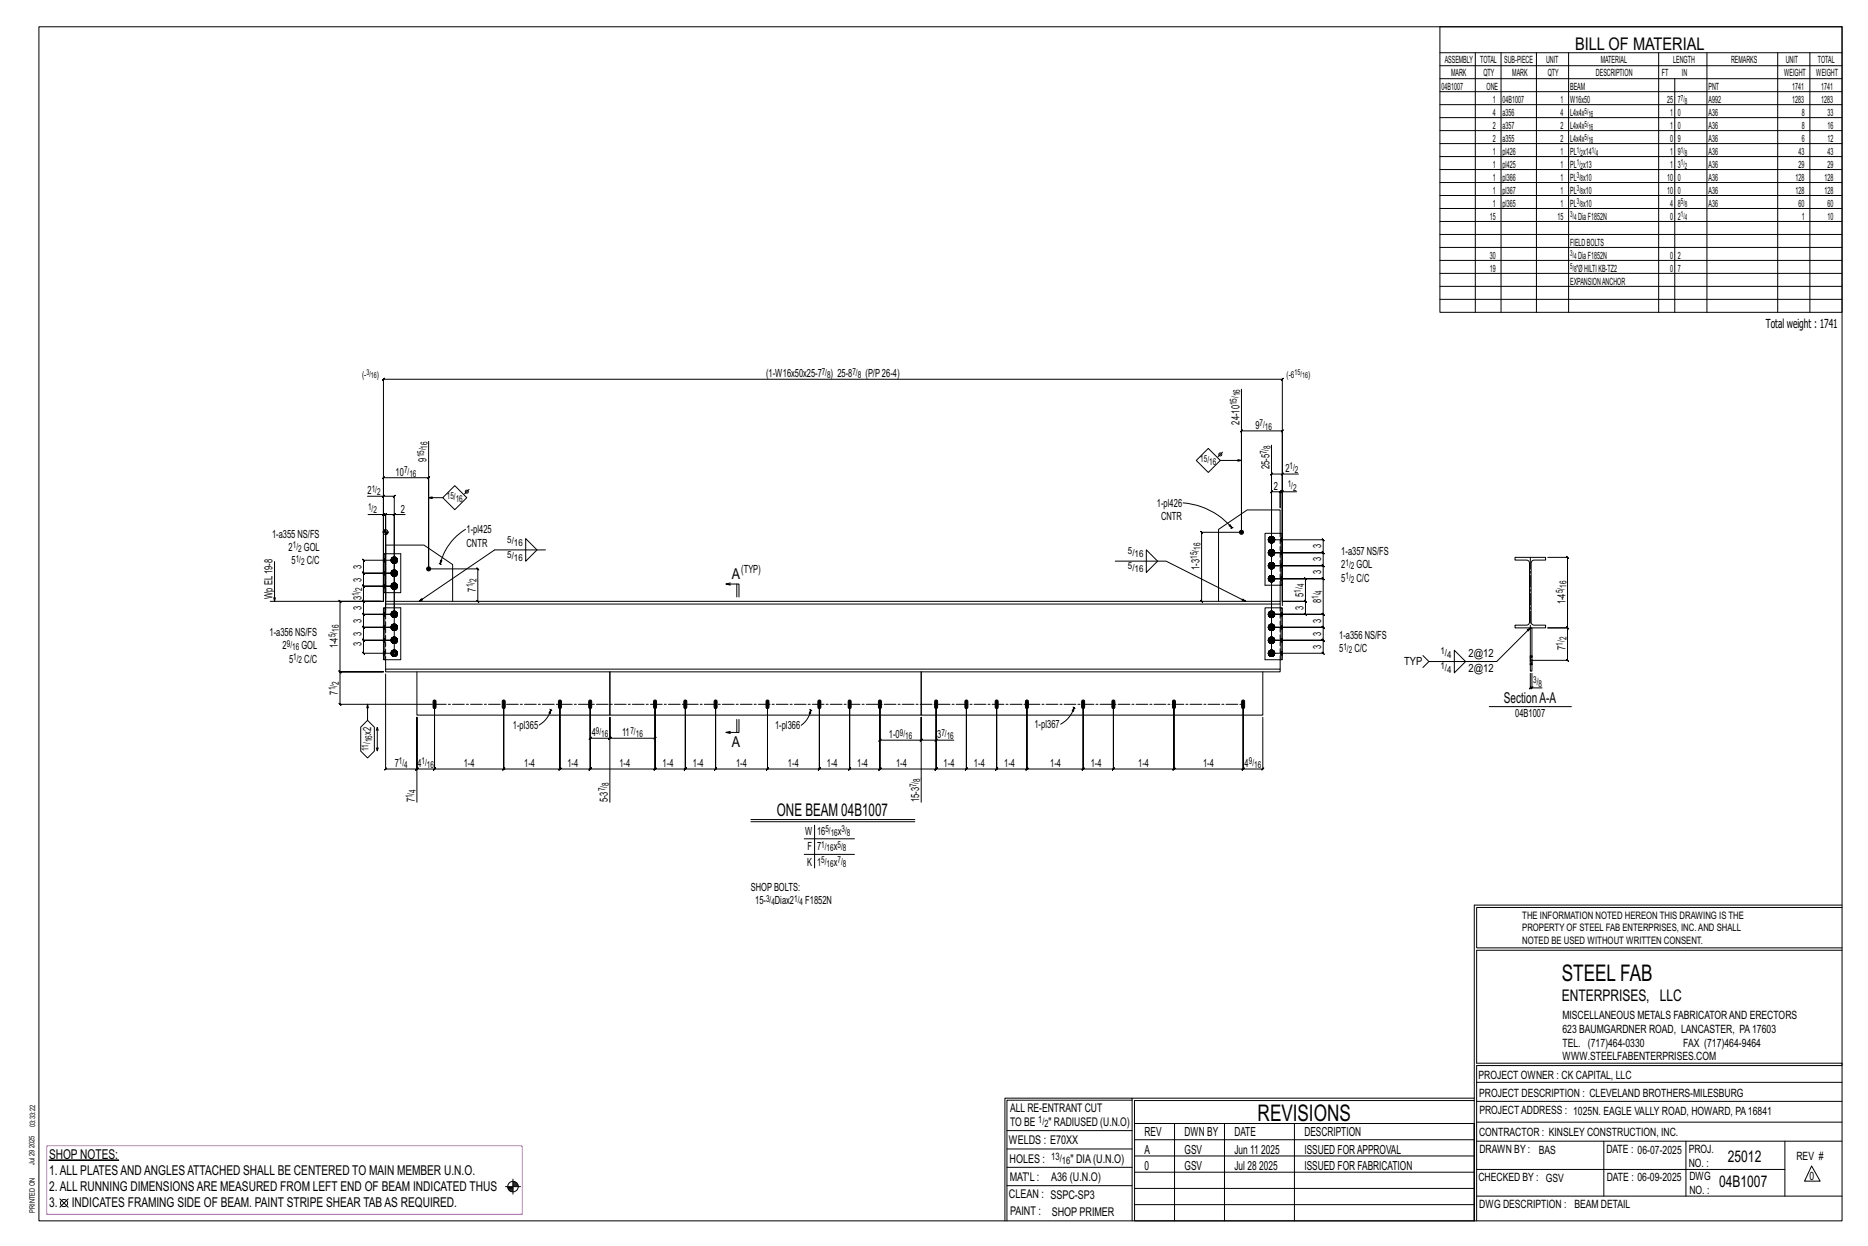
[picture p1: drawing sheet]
<svg xmlns="http://www.w3.org/2000/svg" width="914mm" height="610mm" viewBox="0 0 914 610" stroke-linecap="round" stroke-linejoin="round" font-family="sans-serif">
<g fill="#000" stroke="#000" stroke-width=".49">
<path d="M212 343h1v3a.7 .7 0 0 1 0 1 .7 .7 0 0 1-1-1zM246 343h1v3a.7 .7 0 0 1 0 1 .7 .7 0 0 1-1-1zM274 343h1v3a.7 .7 0 0 1-1 1 .7 .7 0 0 1-1-1zM288 343h2v3a.7 .7 0 0 1-1 1 .7 .7 0 0 1-1-1zM320 343h1v3a.7 .7 0 0 1 0 1 .7 .7 0 0 1-1-1zM335 343h1v3a.7 .7 0 0 1-1 1 .7 .7 0 0 1 0-1zM350 343h1v3a.7 .7 0 0 1-1 1 .7 .7 0 0 1 0-1zM375 343h1v3a.7 .7 0 0 1 0 1 .7 .7 0 0 1-1-1zM401 343h1v3a.7 .7 0 0 1-1 1 .7 .7 0 0 1-1-1zM415 343h2v3a.7 .7 0 0 1-1 1 .7 .7 0 0 1-1-1zM430 343h1v3a.7 .7 0 0 1 0 1 .7 .7 0 0 1-1-1zM458 343h1v3a.7 .7 0 0 1-1 1 .7 .7 0 0 1 0-1z"/>
<path d="M473 343h1v3a.7 .7 0 0 1-1 1 .7 .7 0 0 1-1-1zM487 343h2v3a.7 .7 0 0 1-1 1 .7 .7 0 0 1-1-1zM502 343h1v3a.7 .7 0 0 1 0 1 .7 .7 0 0 1-1-1zM530 343h1v3a.7 .7 0 0 1-1 1 .7 .7 0 0 1-1-1zM545 343h1v3a.7 .7 0 0 1-1 1 .7 .7 0 0 1-1-1zM574 343h1v3a.7 .7 0 0 1 0 1 .7 .7 0 0 1-1-1zM608 343h1v3a.7 .7 0 0 1 0 1 .7 .7 0 0 1-1-1zM24 568h34z"/>
<circle cx="210" cy="278" r="1"/>
<circle cx="608" cy="260" r="1"/>
</g>
<g fill="none" stroke="#000" stroke-width=".49">
<path d="M19 13h883v584h-883zM705 13h197v140h-197zM705 26h197M705 32h197M705 39h197M722 26v127M735 26v127M752 26v127M768 26v127M812 26v127M820 39v114M836 26v127"/>
<path d="M870 26v127M886 26v127M705 45h197M705 51h197M705 58h197M705 64h197M705 70h197M705 77h197M705 83h197M705 89h197M705 96h197M705 102h197"/>
<path d="M705 108h197M705 115h197M705 121h197M705 127h197M705 134h197M705 140h197M705 146h197M608 190v70M210 216v62M622 218v102M223 238l6 5-6 6-6-6zM230 239l-3 3"/>
<path d="M586 225l5-6 6 6-6 6zM597 225h11M598 221l-2 2M628 232h-6l1-1-1 1v88M628 231l-1 1zM636 232h-8v62h11l1 1-1-1v7v-1l1 1h-1h-17M180 243h8v51v-42h-8M188 243h-1l1-1zM188 252h1h-1l1-1v1v49M188 243h5h-1l1-1v1v77h-15l-1-1 1 1v-7v1l-1-1h1h15h-15v1l-1-1h1v-6l-1-1 1 1h15h-15l-1-1 1 1v-6l-1-1 1 1h15h-15l-1-1 1 1v-7v1l-1-1h1h8h-8v1l-1-1h1v-7l-1-1 1 1h15h-15l-1-1 1 1v-7v1l-1-1h1h15h-15v1l-1-1h1v-6v1l-1-1h1h15M188 260h.1M188 259v1"/>
<path d="M188 251l-1 1zM189 259v1M189 259v35M193 252v-1l-1 1zM193 252h-4v-1l-1 1h1v41M198 252h-5v49M210 243h7M228 259a27 27 0 0 0-13 17M579 246a35 35 0 0 1 24 12M602 257l1 1zM603 258h.1M604 258h-1"/>
<path d="M627 241l1-1zM628 241h-1v-1l-1 1h1v7v-7v-1l-1 1h1h-5l1-1-1 1v79M628 260v-49v-1l-1 1h1h-20v-1l-1 1h1v49h-20l1 1-1-1v34M635 241h-7v55M134 275v19M187 260h3M188 271v19zM188 270v-36h-1l1-1v1h22h-1l1-1v1v44M188 271h8v19h-8M189 271v-4h19l14 9v18M189 260v1M190 260v1"/>
<path d="M192 279h2l1 1-1 2h-2l-1-2zM192 273h2l1 1-1 1h-2l-1-1zM210 278h24h-1l1 1v-1v16M215 276h.1M215 276h1M216 274l-1 2zM257 264l6 5-6 6zM267 269h-25l-37 25M546 275h25l39 19M561 269l6 6-6 5zM621 277h.1M621 270h.1"/>
<path d="M621 264h.1M621 276v1M621 278h1M621 272h1M621 265h1M621 270v1M621 264v1M621 276v1v1v-1M621 270v-1v1v2v-1M621 264v-1v1v1v-1M622 278h.1M622 271v1"/>
<path d="M622 265v1M622 275l-1 1M622 269h-1M622 263h-1M622 278h1M622 271l1 1M622 265h1M622 275v1M622 276l1-1v1M622 269v1M622 269h1v1M622 263h.1"/>
<path d="M622 263h1M622 264h26h-1l1 1v-1v6h-1l1 1v-1h-26h26h-1l1 1v-1v7l-1-1 1 1h-26h26l-1-1 1 1v6h-1l1 1v-1h-26h26h-1l1 1v-1v18l-1-1 1 1h-26h26l-1-1 1 1v6l-1-1 1 1h-26h26l-1-1 1 1v6h-1l1 1v-1h-26h26h-1l1 1v-1v7l-1-1 1 1h-26M623 276l1 1M623 269l1 1v1M623 263l1 1v1M623 275l-1 1M623 269h-1M623 263h-1M623 278h-1M623 271v1l-1-1M623 265h-1M623 277h1l-1 1"/>
<path d="M623 271h1l-1 1M623 264l1 1h-1M623 277v1M623 270v1M623 264v1M623 276h1h-1M623 269l1 1h-1M623 263l1 1h-1M624 276v1M624 270h.1M624 264h.1M627 261v-12h-16l-15 10v35"/>
<path d="M627 261h1v25h-1zM627 261h-8v25h8M742 273h15v1h-7v1v30l1 1h6v1h-15v-1h6l1-2v-29l-2-1h-5zM758 273h9v-1l1 1h-1v34l1 1-1-1h-9h9l1 1-1-1v16l1 1-1-1h-18M132 294h56M188 297v26zM188 294h-22l1 1-1-1v35v-1l1 1h-1h22h-22v-1l1 1h-1v16v-1l1 1h-1h46M188 297h8v26h-8M189 294h438v2h-438zM189 296v1M192 300v1M192 285h2l1 2-1 1h-2l-1-1z"/>
<path d="M192 299h.1M193 299l-1 1M193 300l1-1v1M193 300l2 1h-1M194 299l-1 1M194 299v1M194 300l1 1M233 294l1 1zM357 286h-2h7v6M357 285l-2 1M361 286v6M588 294l1 1z"/>
<path d="M621 283h.1M621 300v1M621 284l1 1M621 283v1M621 283v-1v1v1M622 284v1M622 299h-1M622 282h-1M622 284l1 1M622 299v1M622 300l1-1v1M622 282h.1"/>
<path d="M622 282h1M622 283h17l1 1-1-1v11l1 1-1-1h-11v-108v-1l-1 1h1h-440v-1l-1 1h1v108M623 300l1 1M623 282l1 1v1M623 299l-1 1M623 282h-1M623 284v1l-1-1M623 284h1h-1M623 283v1M623 299l1 1h-1M623 282l1 1h-1M624 300v1"/>
<path d="M624 283h.1M627 286v8M627 296v1M627 297h1v26h-1zM627 297h-8v26h8M191 320h1M191 313h1M191 307h1M191 301h1M192 319v1M192 313h.1M192 306v1"/>
<path d="M192 314v1M192 308h.1M192 302h.1M192 320h.1M192 313v1M192 307h.1M192 301h.1M192 319l-1 1 1 1v-1M192 313v-1l-1 1 1 1M192 307v-1l-1 1 1 1v-1M192 300v-1l-1 2 1 1v-1M192 314l1 1"/>
<path d="M192 308h1M192 301l1 1M192 318v1M192 312h.1M192 305v1M193 314l1 1M193 308h1M193 301l1 1M193 318l-1 1M193 319l1-1v1M193 312l-1 1M193 312h1v1"/>
<path d="M193 305l-1 1M193 306l1-1v1M193 319l2 1h-1M193 312l2 1-1 1M193 306l2 1h-1M194 318l-1 1M194 312h-1M194 305l-1 1M194 314v1l-1-1M194 308h-1M194 301v1h-1M194 320v1"/>
<path d="M194 314h.1M194 307v1M194 301v1M194 320l-1 1M194 313l-1 1M194 307l-1 1M194 301h-1M194 319h.1M194 312v1M194 306v1M194 319l1 1M194 313h1"/>
<path d="M194 306l1 1M621 320h.1M621 313h.1M621 307h.1M621 301h.1M621 306v1M621 319v1M621 302h1M621 308h1M621 314l1 1M621 313v1M621 300v-1v2v1v-1"/>
<path d="M621 307v-1v1v1v-1M621 313v-1v1v1M621 319v1v1v-1M622 301v1M622 308h.1M622 314v1M622 305l-1 1M622 312h-1M622 318l-1 1M622 301l1 1M622 308h1M622 314l1 1"/>
<path d="M622 305v1M622 306l1-1v1M622 312v1M622 312h1v1M622 318v1M622 319l1-1v1M623 306l1 1M623 312l1 1v1M623 319l1 1M623 305l-1 1M623 312h-1M623 318l-1 1"/>
<path d="M623 301v1h-1M623 308h-1M623 314v1l-1-1M623 301h1l-1 1M623 307h1l-1 1M623 314h1h-1M623 320h1l-1 1M623 301h.1M623 307v1M623 313v1M623 320v1M623 306h1l-1 1"/>
<path d="M623 312l1 1h-1M623 319h1h-1M624 306v1M624 313h.1M624 319v1M712 318l5 6-5 5zM749 307h1v21h-1zM749 307l-16 17h-34l-2-3M189 327h438v2h-438zM189 330v46l-1 1 1-1h15v1l1-1h-1v-25v25v1l1-1h-1h9l-1 1 1-1v-31v31l-1 1 1-1h34l-1 1 1-1v-31v31l-1 1 1-1h27v1l1-1h-1v-31v31v1l1-1h-1h15l-1 1 1-1v-31v31l-1 1 1-1h32l-1 1 1-1v-31v31l-1 1 1-1h14v1l1-1h-1v-31v31v1l1-1h-1h15v1l1-1h-1v-31v31v1l1-1h-1h26l-1 1 1-1v-31v31l-1 1 1-1h25v1l1-1h-1v-31v31v1l1-1h-1h15l-1 1 1-1v-31v31l-1 1 1-1h15l-1 1 1-1v-31v31l-1 1 1-1h27v1l1-1h-1v-31v31v1l1-1h-1h15v1l1-1h-1v-31v31v1l1-1h-1h15l-1 1 1-1v-31v31l-1 1 1-1h15l-1 1 1-1v-31v31l-1 1 1-1h27v1l1-1h-1v-31v31v1l1-1h-1h15v1l1-1h-1v-31v31v1l1-1h-1h30l-1 1 1-1v-31v31l-1 1 1-1h34l-1 1 1-1v-31v31l-1 1 1-1h9v1l1-1h-1v-25M189 323v4M192 321h.1"/>
<path d="M192 320l1 1M193 321h1M194 320v1h-1M204 329v21h95v-21v21h152v-21v21h167v-21M621 321h1M622 320v1M622 321h1M623 320v1h-1M627 323v4M699 324l-2 3M749 325h.1M749 321h.1"/>
<path d="M749 329v8l1-1-1 1h1M750 337v-1l-1 1zM750 329v8h5M750 325h.1M750 321h.1M180 345v7l-3 4v11l3 4 3-4v-11l-3-4M184 357l1-1v1M185 356v11v-1M204 351v42M269 347h1M270 347l-1 2zM270 347a12 12 0 0 1-6 8"/>
<path d="M270 347v1M289 345v16l-1 1 1-1h10l-1 1 1-1v-10v10l-1 1 1-1h22l-1 1 1-1v-16M299 351v42M357 358h-2M361 352v6M362 352v6h-7l2 1M396 347h1M397 347v2h-1zM397 347a11 11 0 0 1-5 8M397 347v1M431 345v17l-1 1 1-1h20l-1 1 1-1v-11M458 345v17h9"/>
<path d="M525 346h1M526 346v2h-1zM526 346a14 14 0 0 1-7 8M526 346v1M729 346h40M184 366l1 1M458 362h-7l-1 1 1-1v-11v42M459 362l-1 1zM368 401h80M368 402h80M394 410h24M394 418h24"/>
<path d="M399 404v21M722 443v154M722 443h180M902 444h-179v20h179M902 465h-179v55h179v1h-179v76M554 538h-61v59M554 537h168M722 538h-167v13M723 539h179M723 530h179M493 553h61M555 550h167v47h-167z"/>
<path d="M555 558h167M575 550v47M599 550v47M634 550v47M723 549h179M723 558h179M785 558v27M825 558v27M874 558v27M251 577v7M251 579h2M251 580h3"/>
<path d="M251 578h2M493 571h61M493 562h61M555 573h167M555 566h167M723 572h151M887 570l4 8h-8zM29 587l4 4M33 587l-4 4M247 581h8M249 581h2M249 582h2"/>
<path d="M250 583h1M492 597v-60h62v60M493 580h61M555 589h167M555 581h167M723 585h179"/>
<circle cx="597" cy="222" r=".7"/>
<circle cx="229" cy="241" r=".7"/>
<circle cx="189" cy="260" r="1.2"/>
<circle cx="193" cy="274" r=".8"/>
<circle cx="193" cy="274" r="1.6"/>
<circle cx="193" cy="280" r=".8"/>
<circle cx="193" cy="287" r=".8"/>
<circle cx="193" cy="287" r="1.6"/>
<circle cx="193" cy="280" r="1.6"/>
<circle cx="31" cy="589" r="1.8"/>
<circle cx="251" cy="581" r="2.6"/>
</g>
<path d="M23 561h233v33h-233z" fill="none" stroke="#f0f" stroke-width=".5"/>
<g fill="none" stroke="#000" stroke-width=".49" stroke-dasharray="2 1.4">
<path d="M188 280h.1M188 275h.1M188 274v1M188 274h.1M188 273h.1M189 271v19M191 274l1 1zM191 274h1zM192 280h-1zM192 280h.1M192 274h-1zM192 275h.1"/>
<path d="M192 275v-1zM192 274h.1M192 279l-1 1 1 2M192 279h.1M192 273l-1 1 1 1M192 275v1M192 273h.1M192 279v1zM192 273v1zM192 279h2M192 275h2M192 273h2"/>
<path d="M192 279h1M192 276h1M192 273h1M192 279h1zM192 275l1 1zM192 273h1zM193 280v1M193 280h.1M193 279h.1M193 273v2M193 275h-1zM193 275h.1"/>
<path d="M193 273h.1M193 279h1zM193 279h1M193 276h1M193 275v1zM193 276l1-1zM193 273h1zM193 273h1M193 280h1zM193 280h1M193 275h1zM193 275l1-1z"/>
<path d="M193 275l1-1M193 273l1 1zM193 273l1 1M194 279h-1zM194 279h.1M194 273h-1zM194 275h.1M194 273h.1M194 276v-1M194 274h.1M194 280h.1M194 280v-1z"/>
<path d="M194 275l1-1-1-1M194 274v1zM194 274h1zM194 279v1zM194 273v1zM194 279l1 1M194 275l1-1M194 273l1 1M194 280h1zM195 274l-1 1zM621 277h.1M621 270v1z"/>
<path d="M621 264v1zM621 277l1-2-1 2 1 1-1-1M621 270l1-1-1 1 1 2-1-2M621 264l1-1-1 1 1 1-1-1M621 276v1zM621 277v1zM621 270h.1M621 271v1zM621 263v1zM621 265h.1M621 276v1M621 271v-1"/>
<path d="M621 265v-1M621 264h.1M621 276h.1M621 278h1zM621 276l1-1zM621 269v1zM621 272h1zM621 269h1zM621 263h.1M621 265l1 1zM621 263h1zM621 278h1"/>
<path d="M621 276l1-1M621 272h1M621 269h1M621 265h1zM621 265h1M621 263h1M621 277l1 1M621 276h1M621 271h1M621 270l1-1M621 264l1 1M621 264l1-1"/>
<path d="M622 277h.1M622 270v1zM622 264h.1M622 278h1zM622 275h1zM622 272h1zM622 269h1zM622 265h1zM622 263h1zM622 276h-1v1v-1v1v1v-1v1h1M622 270l-1-1v1v1v1v-1v1l1-1M622 263h-1v1v1h1"/>
<path d="M622 276v1zM622 276h.1M622 270h.1M622 271h.1M622 264v1zM622 264v-1zM622 278h.1M622 275h.1M622 272h.1M622 269h.1M622 266h.1M622 263h.1"/>
<path d="M622 277v1zM622 271v1zM622 265v1v-1v1v-1zM622 265h.1M622 275v1M622 278h1M622 278l1-1zM622 276h1zM622 275h1h-1h1v1zM622 272h1M622 271l1 1M622 271h1z"/>
<path d="M622 270h1zM622 269h1h-1h1zM622 266h1zM622 266l1-1zM622 266l1-1M622 265h1M622 263h1h-1h1zM623 278h.1M623 277h.1M623 276h.1M623 271h.1M623 270h.1"/>
<path d="M623 269v1M623 265h.1M623 265v-1zM623 263v1zM623 263h.1M623 275v1zM623 275v1M623 272h.1M623 269h.1M623 278h1zM623 275l1 1zM623 272h1z"/>
<path d="M623 269h1zM623 266l1-1zM623 263h1zM623 276v1zM623 264h.1M623 275l1 2zM623 269l1 1zM623 263l1 1zM623 270v1zM623 277h1l-1 1M623 276h1h-1M623 271h1l-1 1"/>
<path d="M623 270h1l-1-1M623 264l1 1h-1M623 264h1l-1-1M623 278v-1M623 276l1 1M623 272v-2M623 269v1l1 1M623 265v-1M623 263l1 2M624 276h.1M624 269v1zM624 263h.1"/>
<path d="M624 276v1zM624 276v1M624 270h.1M624 264h.1M624 277v1zM624 271v1zM624 265h.1M624 263v1zM624 277l-1 1zM624 270l-1 2zM624 264l-1 1zM624 277h.1"/>
<path d="M624 270v1zM624 264v1zM627 263h1zM627 264h1l-1-1M627 270h1zM627 270h1h-1M627 276h1zM627 276l1 1-1-1M628 263h.1M628 264l-1-1M628 264h-1M628 265h-1"/>
<path d="M628 270h.1M628 270h-1M628 271h-1M628 276h.1M628 276h-1M628 277h-1M628 278h-1M188 300h.1M188 288h.1M188 288v-1M188 287v1M188 287h.1"/>
<path d="M188 286h.1M188 281h.1M188 281v-1v1M189 297v26M191 287h1zM191 280l1 1zM191 280h1zM192 300l-1 1zM192 300v1M192 286l-1 1zM192 287v1zM192 287h.1"/>
<path d="M192 286h.1M192 281v1zM192 281h.1M192 299v1zM192 299h.1M192 286l-1 1 1 1M192 288h.1M192 286v-1M192 282h.1M192 286v-1zM192 282v-1zM192 280v1z"/>
<path d="M192 286v1zM192 299h2zM192 285l-1 2 1 1M192 288h2M192 285h2M192 282h2M192 300v-1l-1 2 1-1v1v1v-1v1v-1M192 299h1zM192 288h1M192 285h1M192 282h1M192 288h1z"/>
<path d="M192 285l1 1zM192 285h1zM192 282h1zM193 300h.1M193 286v1M193 288h-1zM193 288h.1M193 287v1zM193 287h.1M193 286h.1M193 281l-1 1zM193 281h.1"/>
<path d="M193 299h-1h1h-1l1 1M193 299h1h-1h1l-1 1zM193 299h1zM193 288h1M193 288h1zM193 285v1zM193 285h1zM193 285h1M193 282h1M193 281v1zM193 282h1zM193 300h1z"/>
<path d="M193 300h1M193 287h1zM193 287h1M193 286h1zM193 286h1M193 281l1 1zM193 281h1zM193 281h1M194 299h.1M194 285l-1 1zM194 288h.1M194 285v1z"/>
<path d="M194 282h.1M194 285v1M194 287v-1M194 281v-1M194 286h.1M194 281v1zM194 299l1 2zM194 288l1-1-1-2M194 282l1-2-1-1M194 287h.1M194 280v1zM194 286v1z"/>
<path d="M194 281h.1M194 287h1zM194 299v1v1M194 299v1zM194 288l1-1M194 286l1 1M194 282l1-2M194 300l1 1zM194 300l1 1M194 287v1zM194 286l1 1zM195 287h-1z"/>
<path d="M195 280l-1 1zM621 283v1zM621 283l1-1-1 1 1 1-1-1M621 300v1zM621 283h.1M621 284h.1M621 300v1M621 284v-1M621 299v1zM621 299h1zM621 282v1zM621 284l1 1z"/>
<path d="M621 282h1zM621 299h1M621 284l1 1M621 282h1M621 284h1M621 283l1-1M622 283v1zM622 299h1zM622 284h1zM622 282h1zM622 300l-1-1v2v-1v1v1v-1v1l1-1M622 282h-1v1v1h1"/>
<path d="M622 283h.1M622 284h.1M622 283v-1zM622 299h.1M622 285h.1M622 282h.1M622 300h.1M622 284v1zM622 299v1M622 300h1zM622 299h1h-1h1v1zM622 285h1z"/>
<path d="M622 285h1M622 284l1 1M622 282h1h-1h1zM623 300h.1M623 284h.1M623 282v1zM623 282h.1M623 299h.1M623 285v-1zM623 285v-1M623 299h1zM623 285l1-1z"/>
<path d="M623 282h1zM623 283h.1M623 299l1 2zM623 282l1 1zM623 283v1zM623 284h1h-1M623 283h1l-1-1M623 299v1l1 1M623 284v-1M623 282l1 2M624 299v1zM624 282v1z"/>
<path d="M624 300v1zM624 300v1M624 283h.1M624 284h.1M624 283l-1 1zM624 283v1zM627 286v-25M627 300h1zM627 282h1zM627 283h1h-1M628 300h.1M628 282v1"/>
<path d="M628 283l-1-1M628 283h-1M628 284h-1M188 320h.1M188 319h.1M188 314h.1M188 313h.1M188 312h.1M188 308h.1M188 307v1M188 307h.1M188 306h.1"/>
<path d="M188 301h.1M188 314v-1v1M191 320h1zM191 313l1 1zM191 307l1 1zM191 301h1zM191 320l1-2-1 2 1 1-1-1h1M191 313l1-1-1 1 1 2-1-2h1M191 307h1zM191 307l1-1-1 1 1 1-1-1h1M191 301l1-2-1 2 1 1-1-1h1M192 319l-1 1z"/>
<path d="M192 313h-1zM192 314h.1M192 306l-1 1zM192 308h.1M192 301v1zM192 319v1M192 314v-1M192 313h.1M192 307h.1M192 306v1M192 301h.1M192 318v1z"/>
<path d="M192 318h.1M192 312v1zM192 314v1zM192 312h.1M192 306h.1M192 306v-1zM192 302h.1M192 319v-1zM192 319v-1M192 314v1M192 306v-1M192 320l1 1"/>
<path d="M192 319h1M192 314h1M192 313l1-1M192 307l1 1M192 307l1-1M192 301h1M192 300h1M192 320h.1M192 313v1zM192 318h2zM192 315h2zM192 312h2z"/>
<path d="M192 308h2zM192 306h2zM192 302h2zM192 319l-1 1 1-1v1v1v-1v1v-1M192 313v-1l-1 1h1v1M192 306l-1 1 1-1v1v1v-1v1M192 319v1zM192 320h1zM192 319h1zM192 314h1zM192 313h1zM192 307l1 1z"/>
<path d="M192 307l1-1zM192 300v1zM192 301h1zM192 300h1zM192 318h1zM192 315h1zM192 312h1zM192 308h1zM192 305h1zM192 302h1zM193 319h.1M193 314v1h-1h1h-1z"/>
<path d="M193 314h.1M193 313v-1zM193 308h-1h1h-1zM193 308h.1M193 306h.1M193 301v1h-1h1h-1zM193 301h.1M193 318h-1h1h-1l1 1M193 318h1h-1h1l-1 1zM193 318h1zM193 312h-1h1h-1h1M193 315h1z"/>
<path d="M193 315h1M193 314l1 1M193 312v1zM193 312h1h-1h1h-1zM193 312h1zM193 305h-1h1h-1l1 1M193 308h1zM193 308h1M193 305h1h-1h1l-1 1zM193 305h1zM193 302h1zM193 302h1"/>
<path d="M193 319h1zM193 319h1M193 314h1M193 314h1zM193 313h1zM193 312l1 1M193 308l1-1zM193 306l1 1zM193 306h1M193 301h1M193 301h1zM194 318v1z"/>
<path d="M194 318v1M194 315v-1zM194 315v-1M194 312h.1M194 308h.1M194 305v1zM194 305v1M194 302h.1M194 318h.1M194 319v1zM194 313h.1M194 307h.1"/>
<path d="M194 300v1zM194 318l1 2zM194 312l1 1zM194 306l1 1zM194 320h.1M194 313v1zM194 301h.1M194 320v1M194 319h.1M194 314h.1M194 313v-1M194 307v1"/>
<path d="M194 307v-1M194 301v1M194 300v-1M194 319v1M194 314v-1M194 312v1v1M194 308v-1M194 306v1M194 302v-1M194 312v1zM194 306h.1M194 319l1 1z"/>
<path d="M194 319l1 1M194 313h1zM194 313h1M194 306l1 1M194 301v1zM195 320l-1 1zM195 313l-1 2zM195 307l-1 1zM195 301l-1 1zM195 320h-1zM195 313l-1 1zM195 301h-1z"/>
<path d="M621 301h.1M621 307v1zM621 313v1zM621 320h.1M621 301l1-2-1 2 1 1-1-1M621 307h.1M621 307l1-1-1 1 1 1-1-1M621 313l1-1-1 1 1 2-1-2M621 320l1-2-1 2 1 1-1-1M621 301v1zM621 306v1zM621 308h.1"/>
<path d="M621 313h.1M621 314h.1M621 319v1zM621 306v1M621 314v-1M621 319v1M621 302h1zM621 306h.1M621 308h1zM621 306l1-1zM621 312v1zM621 314l1 1z"/>
<path d="M621 312h1zM621 318v1zM621 318h1zM621 302h1M621 308h1M621 306l1-1M621 314l1 1M621 312h1M621 319l1-1zM621 319l1-1M621 301h1M621 300h1"/>
<path d="M621 307l1 1M621 307l1-1M621 314h1M621 313l1-1M621 320l1 1M621 319h1M622 301h.1M622 307h.1M622 313v1zM622 320h.1M622 302h1zM622 308h1z"/>
<path d="M622 306h1zM622 315h1zM622 312h1zM622 318h1zM622 306h-1v1v-1v1v1v-1v1h1M622 313l-1-1v1v1h1M622 319h-1v1v-1v1v1v-1v1l1-1M622 300v1zM622 307v1zM622 307v-1zM622 313h.1M622 314h.1"/>
<path d="M622 319v1zM622 319h.1M622 302h.1M622 308h.1M622 305h.1M622 315h.1M622 312h.1M622 318h.1M622 301v1zM622 306h.1M622 314v1zM622 313v-1z"/>
<path d="M622 302h1M622 301h1zM622 305v1M622 308h1M622 305h1h-1h1v1zM622 305h1zM622 315h1M622 314l1 1M622 314h1zM622 312l1 1zM622 312h1h-1h1zM622 318v1"/>
<path d="M622 319h1zM622 318h1h-1h1v1zM623 301h.1M623 308h.1M623 308v-1zM623 306v1zM623 306h.1M623 314h.1M623 313h.1M623 312v1M623 319h.1M623 302h.1"/>
<path d="M623 305v1zM623 305v1M623 315v-1zM623 315v-1M623 312h.1M623 318v1zM623 318v1M623 302h1zM623 308h1zM623 305l1 1zM623 315l1-1zM623 312h1z"/>
<path d="M623 318h1zM623 300v1zM623 307h.1M623 319v1zM623 306l1 1zM623 312l1 1zM623 318l1 2zM623 313v1zM623 320h.1M623 301h1l-1 1M623 300h1l-1-1M623 307h1l-1 1"/>
<path d="M623 307l1-1h-1M623 314h1h-1M623 313h1l-1-1M623 320h1l-1 1M623 319h1h-1M623 302v-1M623 308v-1M623 306l1 1M623 314v-1M623 312v1l1 1M623 319l1 1M624 306h.1"/>
<path d="M624 312v1zM624 318v1zM624 306v1zM624 306v1M624 313h.1M624 319v1zM624 319v1M624 301v1zM624 308h.1M624 314h.1M624 301l-1 1zM624 307l-1 1z"/>
<path d="M624 313l-1 2zM624 320l-1 1zM624 301h.1M624 307v1zM624 313v1zM624 320h.1M627 300l1 1-1-1M627 306h1zM627 307h1l-1-1M627 312h1zM627 313h1h-1M627 319h1z"/>
<path d="M627 319l1 1-1-1M628 300h-1M628 301h-1M628 306h.1M628 307l-1-1M628 307h-1M628 308h-1M628 312v1M628 313l-1-1M628 313h-1M628 314h-1M628 319h.1"/>
<path d="M628 319h-1M628 320h-1M192 320v1zM192 321h.1M192 321h2zM192 321h1zM193 321h-1h1h-1zM193 320h.1M193 321h1zM193 321h1M193 321l1-1M193 320h1z"/>
<path d="M194 321h.1M194 321v-1M194 320v1zM621 320v1zM621 321h1zM621 321h1M622 321h1zM622 321h.1M622 321h1M622 320h1zM623 321v-1M623 321h.1"/>
<path d="M623 321h1zM624 320v1zM627 323v-26M749 325h.1M749 322v2h1v-2l-1-1M749 325h1M750 321h-1M750 324h-1M750 325h-1M750 325h.1M750 321h.1M750 322l-1-1"/>
</g>
<path d="M749 273v34M213 345h396" fill="none" stroke="#000" stroke-width=".49" stroke-dasharray="5.8 1 1 1"/>
<g font-size="11.2">
<text x="764" y="480">STEEL FAB</text>
<text x="616" y="548">REVISIONS</text>
</g>
<g font-size="8.6">
<text x="771" y="24">BILL OF MATERIAL</text>
<text x="380" y="399">ONE BEAM 04B1007</text>
</g>
<g font-size="7.9">
<text x="765" y="490">ENTERPRISES, LLC</text>
<text x="846" y="569">25012</text>
<text x="842" y="581">04B1007</text>
</g>
<g font-size="7.3">
<text x="358" y="283">A</text>
<text x="736" y="344">SectionA-A</text>
<text x="358" y="366">A</text>
</g>
<g font-size="6.6">
<text x="24" y="567">SHOP NOTES:</text>
<text x="24" y="575">1.ALL PLATESANDANGLESATTACHED SHALL BE CENTERED TO MAIN MEMBER U.N.O.</text>
<text x="24" y="583">2.ALL RUNNING DIMENSIONSARE MEASURED FROM LEFT END OF BEAM INDICATED THUS</text>
<text x="24" y="591">3.</text>
<text x="35" y="591">INDICATES FRAMING SIDE OF BEAM. PAINT STRIPE SHEAR TABAS REQUIRED.</text>
</g>
<g font-size="6.1">
<text x="864" y="161">Total weight : 1741</text>
<text x="560" y="556">REV</text>
<text x="580" y="556">DWN BY</text>
<text x="604" y="556">DATE</text>
<text x="639" y="556">DESCRIPTION</text>
<text x="560" y="564">A</text>
<text x="580" y="564">GSV</text>
<text x="604" y="564">Jun 11</text>
<text x="617" y="564">2025</text>
<text x="639" y="564">ISSUED FORAPPROVAL</text>
<text x="560" y="572">0</text>
<text x="580" y="572">GSV</text>
<text x="604" y="572">Jul 28</text>
<text x="616" y="572">2025</text>
<text x="639" y="572">ISSUED FOR FABRICATION</text>
</g>
<g font-size="5.9">
<text x="494" y="560">WELDS : E70XX</text>
<text x="494" y="569">HOLES :</text>
<text x="524" y="569">&quot; DIA(U.N.O)</text>
<text x="494" y="578">MAT'L :</text>
<text x="515" y="578">A36 (U.N.O)</text>
<text x="494" y="586">CLEAN : SSPC-SP3</text>
<text x="495" y="595">PAINT :</text>
<text x="515" y="595">SHOP PRIMER</text>
</g>
<g font-size="5.8">
<text x="494" y="544">ALL RE-ENTRANT CUT</text>
<text x="494" y="551">TO BE</text>
<text x="513" y="551">&quot; RADIUSED (U.N.O)</text>
</g>
<g font-size="5.6">
<text x="765" y="499">MISCELLANEOUS METALS FABRICATORAND ERECTORS</text>
<text x="765" y="505">623 BAUMGARDNER ROAD, LANCASTER, PA17603</text>
<text x="765" y="512">TEL. (717)464-0330</text>
<text x="824" y="512">FAX (717)464-9464</text>
<text x="765" y="519">WWW.STEELFABENTERPRISES.COM</text>
<text x="724" y="528">PROJECT OWNER : CK CAPITAL, LLC</text>
<text x="724" y="537">PROJECT DESCRIPTION : CLEVELAND BROTHERS-MILESBURG</text>
<text x="724" y="545">PROJECTADDRESS : 1025N. EAGLE VALLY ROAD, HOWARD, PA16841</text>
<text x="724" y="556">CONTRACTOR : KINSLEY CONSTRUCTION, INC.</text>
<text x="724" y="564">DRAWN BY :</text>
<text x="753" y="564">BAS</text>
<text x="786" y="564">DATE : 06-07-2025</text>
<text x="827" y="564">PROJ.</text>
<text x="879" y="568">REV #</text>
<text x="827" y="571">NO. :</text>
<text x="724" y="578">CHECKED BY : GSV</text>
<text x="787" y="578">DATE : 06-09-2025</text>
<text x="827" y="578">DWG</text>
<text x="886" y="578">0</text>
<text x="827" y="584">NO. :</text>
<text x="724" y="591">DWG DESCRIPTION : BEAM DETAIL</text>
</g>
<g font-size="5.5">
<text x="375" y="185">(1-W16x50x25-7</text>
<text x="407" y="185">) 25-8</text>
<text x="424" y="185">(P/P26-4)</text>
<text x="607" y="208" transform="rotate(-90 607 208)">24-10</text>
<text x="615" y="210">9</text>
<text x="209" y="226" transform="rotate(-90 209 226)">9</text>
<text x="194" y="233">10</text>
<text x="621" y="230" transform="rotate(-90 621 230)">25-5</text>
<text x="629" y="231">2</text>
<text x="624" y="240">2</text>
<text x="180" y="242">2</text>
<text x="196" y="251">2</text>
<text x="566" y="248">1-pl426</text>
<text x="568" y="254">CNTR</text>
<text x="133" y="263">1-a355 NS/FS</text>
<text x="228" y="261">1-pl425</text>
<text x="141" y="270">2</text>
<text x="149" y="270">GOL</text>
<text x="228" y="267">CNTR</text>
<text x="647" y="268" transform="rotate(-90 647 268)">3</text>
<text x="647" y="275" transform="rotate(-90 647 275)">3</text>
<text x="657" y="272">1-a357 NS/FS</text>
<text x="143" y="276">5</text>
<text x="150" y="276">C/C</text>
<text x="177" y="278" transform="rotate(-90 177 278)">3</text>
<text x="363" y="280">(TYP)</text>
<text x="587" y="279" transform="rotate(-90 587 279)">1-3</text>
<text x="647" y="281" transform="rotate(-90 647 281)">3</text>
<text x="657" y="278">2</text>
<text x="664" y="278">GOL</text>
<text x="177" y="285" transform="rotate(-90 177 285)">3</text>
<text x="657" y="285">5</text>
<text x="664" y="285">C/C</text>
<text x="133" y="293" transform="rotate(-90 133 293)">Wp EL19-8</text>
<text x="177" y="294" transform="rotate(-90 177 294)">3</text>
<text x="233" y="289" transform="rotate(-90 233 289)">7</text>
<text x="638" y="292" transform="rotate(-90 638 292)">5</text>
<text x="177" y="298" transform="rotate(-90 177 298)">3</text>
<text x="638" y="298" transform="rotate(-90 638 298)">3</text>
<text x="647" y="295" transform="rotate(-90 647 295)">8</text>
<text x="766" y="296" transform="rotate(-90 766 296)">1-4</text>
<text x="177" y="305" transform="rotate(-90 177 305)">3</text>
<text x="647" y="305" transform="rotate(-90 647 305)">3</text>
<text x="132" y="311">1-a356 NS/FS</text>
<text x="177" y="311" transform="rotate(-90 177 311)">3</text>
<text x="647" y="311" transform="rotate(-90 647 311)">3</text>
<text x="138" y="318">2</text>
<text x="148" y="318">GOL</text>
<text x="165" y="317" transform="rotate(-90 165 317)">1-4</text>
<text x="177" y="316" transform="rotate(-90 177 316)">3</text>
<text x="647" y="317" transform="rotate(-90 647 317)">3</text>
<text x="656" y="313">1-a356 NS/FS</text>
<text x="656" y="319">5</text>
<text x="663" y="319">C/C</text>
<text x="719" y="321">2@12</text>
<text x="766" y="318" transform="rotate(-90 766 318)">7</text>
<text x="142" y="324">5</text>
<text x="149" y="324">C/C</text>
<text x="687" y="325">TYP</text>
<text x="719" y="329">2@12</text>
<text x="165" y="340" transform="rotate(-90 165 340)">7</text>
<text x="742" y="351">04B1007</text>
<text x="182" y="360" transform="rotate(-90 182 360)">x2</text>
<text x="251" y="357">1-pl365</text>
<text x="379" y="357">1-pl366</text>
<text x="506" y="356">1-pl367</text>
<text x="290" y="360">4</text>
<text x="304" y="360">11</text>
<text x="435" y="361">1-0</text>
<text x="459" y="361">3</text>
<text x="193" y="375">7</text>
<text x="204" y="375">4</text>
<text x="227" y="375">1-4</text>
<text x="257" y="375">1-4</text>
<text x="278" y="375">1-4</text>
<text x="303" y="375">1-4</text>
<text x="324" y="375">1-4</text>
<text x="339" y="375">1-4</text>
<text x="360" y="375">1-4</text>
<text x="386" y="375">1-4</text>
<text x="405" y="375">1-4</text>
<text x="420" y="375">1-4</text>
<text x="439" y="375">1-4</text>
<text x="462" y="375">1-4</text>
<text x="477" y="375">1-4</text>
<text x="492" y="375">1-4</text>
<text x="514" y="375">1-4</text>
<text x="534" y="375">1-4</text>
<text x="557" y="375">1-4</text>
<text x="589" y="375">1-4</text>
<text x="609" y="375">4</text>
<text x="203" y="393" transform="rotate(-90 203 393)">7</text>
<text x="298" y="393" transform="rotate(-90 298 393)">5-3</text>
<text x="450" y="393" transform="rotate(-90 450 393)">15-3</text>
<text x="394" y="408">W</text>
<text x="400" y="408">16</text>
<text x="410" y="408">x</text>
<text x="395" y="416">F</text>
<text x="400" y="416">7</text>
<text x="408" y="416">x</text>
<text x="395" y="424">K</text>
<text x="400" y="424">1</text>
<text x="408" y="424">x</text>
<text x="368" y="436">SHOPBOLTS:</text>
<text x="370" y="442">15-</text>
<text x="379" y="442">Diax2</text>
<text x="394" y="442">F1852N</text>
</g>
<g font-size="5">
<text x="745" y="450">THE INFORMATION NOTED HEREON THIS DRAWING IS THE</text>
<text x="745" y="456">PROPERTY OF STEEL FAB ENTERPRISES, INC.AND SHALL</text>
<text x="745" y="462">NOTED BE USED WITHOUT WRITTEN CONSENT.</text>
<text x="508" y="550">1/</text>
<text x="511" y="551">2</text>
<text x="515" y="568">13/</text>
<text x="520" y="570">16</text>
</g>
<g font-size="4.9">
<text x="707" y="31">ASSEMBLY</text>
<text x="725" y="31">TOTAL</text>
<text x="736" y="31">SUB-PIECE</text>
<text x="757" y="31">UNIT</text>
<text x="784" y="31">MATERIAL</text>
<text x="819" y="31">LENGTH</text>
<text x="847" y="31">REMARKS</text>
<text x="874" y="31">UNIT</text>
<text x="890" y="31">TOTAL</text>
<text x="710" y="37">MARK</text>
<text x="726" y="37">QTY</text>
<text x="740" y="37">MARK</text>
<text x="758" y="37">QTY</text>
<text x="781" y="37">DESCRIPTION</text>
<text x="814" y="37">FT</text>
<text x="823" y="37">IN</text>
<text x="873" y="37">WEIGHT</text>
<text x="889" y="37">WEIGHT</text>
<text x="706" y="44">04B1007</text>
<text x="728" y="44">ONE</text>
<text x="769" y="44">BEAM</text>
<text x="836" y="44">PNT</text>
<text x="877" y="44">1741</text>
<text x="891" y="44">1741</text>
<text x="731" y="50">1</text>
<text x="736" y="50">04B1007</text>
<text x="764" y="50">1</text>
<text x="769" y="50">W16x50</text>
<text x="816" y="50">25</text>
<text x="821" y="50">7</text>
<text x="836" y="50">A992</text>
<text x="877" y="50">1283</text>
<text x="891" y="50">1283</text>
<text x="731" y="57">4</text>
<text x="736" y="57">a356</text>
<text x="764" y="57">4</text>
<text x="769" y="57">L4x4x</text>
<text x="818" y="57">1</text>
<text x="821" y="57">0</text>
<text x="836" y="57">A36</text>
<text x="882" y="57">8</text>
<text x="895" y="57">33</text>
<text x="731" y="63">2</text>
<text x="736" y="63">a357</text>
<text x="764" y="63">2</text>
<text x="769" y="63">L4x4x</text>
<text x="818" y="63">1</text>
<text x="821" y="63">0</text>
<text x="836" y="63">A36</text>
<text x="882" y="63">8</text>
<text x="895" y="63">16</text>
<text x="731" y="69">2</text>
<text x="736" y="69">a355</text>
<text x="764" y="69">2</text>
<text x="769" y="69">L4x4x</text>
<text x="818" y="69">0</text>
<text x="821" y="69">9</text>
<text x="836" y="69">A36</text>
<text x="882" y="69">6</text>
<text x="895" y="69">12</text>
<text x="731" y="76">1</text>
<text x="736" y="76">pl426</text>
<text x="764" y="76">1</text>
<text x="769" y="76">PL x14</text>
<text x="818" y="76">1</text>
<text x="821" y="76">9</text>
<text x="836" y="76">A36</text>
<text x="880" y="76">43</text>
<text x="895" y="76">43</text>
<text x="731" y="82">1</text>
<text x="736" y="82">pl425</text>
<text x="764" y="82">1</text>
<text x="769" y="82">PL x13</text>
<text x="818" y="82">1</text>
<text x="821" y="82">3</text>
<text x="836" y="82">A36</text>
<text x="880" y="82">29</text>
<text x="895" y="82">29</text>
<text x="731" y="88">1</text>
<text x="736" y="88">pl366</text>
<text x="764" y="88">1</text>
<text x="769" y="88">PL x10</text>
<text x="816" y="88">10</text>
<text x="821" y="88">0</text>
<text x="836" y="88">A36</text>
<text x="879" y="88">128</text>
<text x="893" y="88">128</text>
<text x="731" y="95">1</text>
<text x="736" y="95">pl367</text>
<text x="764" y="95">1</text>
<text x="769" y="95">PL x10</text>
<text x="816" y="95">10</text>
<text x="821" y="95">0</text>
<text x="836" y="95">A36</text>
<text x="879" y="95">128</text>
<text x="893" y="95">128</text>
<text x="731" y="101">1</text>
<text x="736" y="101">pl365</text>
<text x="764" y="101">1</text>
<text x="769" y="101">PL x10</text>
<text x="818" y="101">4</text>
<text x="821" y="101">8</text>
<text x="836" y="101">A36</text>
<text x="880" y="101">60</text>
<text x="895" y="101">60</text>
<text x="729" y="107">15</text>
<text x="762" y="107">15</text>
<text x="772" y="107">DiaF1852N</text>
<text x="818" y="107">0</text>
<text x="821" y="107">2</text>
<text x="882" y="107">1</text>
<text x="895" y="107">10</text>
<text x="769" y="120">FIELDBOLTS</text>
<text x="729" y="127">30</text>
<text x="772" y="127">DiaF1852N</text>
<text x="818" y="127">0</text>
<text x="821" y="127">2</text>
<text x="729" y="133">19</text>
<text x="772" y="133">&quot;ØHILTIKB-TZ2</text>
<text x="818" y="133">0</text>
<text x="821" y="133">7</text>
<text x="769" y="139">EXPANSIONANCHOR</text>
</g>
<g font-size="4.7">
<text x="177" y="185">(-</text>
<text x="185" y="185">)</text>
<text x="402" y="183">7/</text>
<text x="405" y="185">8</text>
<text x="417" y="183">7/</text>
<text x="420" y="185">8</text>
<text x="630" y="185">(-6</text>
<text x="640" y="185">)</text>
<text x="607" y="194" transform="rotate(-90 607 194)">16</text>
<text x="605" y="198" transform="rotate(-90 605 198)">15/</text>
<text x="617" y="209">7/</text>
<text x="619" y="210">16</text>
<text x="209" y="219" transform="rotate(-90 209 219)">16</text>
<text x="622" y="220" transform="rotate(-90 622 220)">8</text>
<text x="208" y="224" transform="rotate(-90 208 224)">15/</text>
<text x="588" y="226">15/</text>
<text x="592" y="227">16</text>
<text x="620" y="222" transform="rotate(-90 620 222)">7/</text>
<text x="198" y="231">7/</text>
<text x="200" y="233">16</text>
<text x="631" y="230">1/</text>
<text x="634" y="231">2</text>
<text x="630" y="238">1/</text>
<text x="182" y="241">1/</text>
<text x="185" y="242">2</text>
<text x="219" y="244">15/</text>
<text x="223" y="246">16</text>
<text x="633" y="240">2</text>
<text x="180" y="250">1/</text>
<text x="183" y="251">2</text>
<text x="143" y="268">1/</text>
<text x="146" y="270">2</text>
<text x="248" y="266">5/</text>
<text x="252" y="267">16</text>
<text x="588" y="269" transform="rotate(-90 588 269)">16</text>
<text x="145" y="275">1/</text>
<text x="248" y="273">5/</text>
<text x="252" y="275">16</text>
<text x="552" y="271">5/</text>
<text x="555" y="273">16</text>
<text x="586" y="273" transform="rotate(-90 586 273)">15/</text>
<text x="147" y="277">2</text>
<text x="552" y="278">5/</text>
<text x="555" y="280">16</text>
<text x="659" y="277">1/</text>
<text x="661" y="279">2</text>
<text x="232" y="287" transform="rotate(-90 232 287)">1/</text>
<text x="233" y="285" transform="rotate(-90 233 285)">2</text>
<text x="638" y="287" transform="rotate(-90 638 287)">4</text>
<text x="659" y="283">1/</text>
<text x="661" y="285">2</text>
<text x="767" y="288" transform="rotate(-90 767 288)">16</text>
<text x="176" y="292" transform="rotate(-90 176 292)">1/</text>
<text x="177" y="289" transform="rotate(-90 177 289)">2</text>
<text x="637" y="290" transform="rotate(-90 637 290)">1/</text>
<text x="645" y="293" transform="rotate(-90 645 293)">1/</text>
<text x="647" y="290" transform="rotate(-90 647 290)">4</text>
<text x="765" y="290" transform="rotate(-90 765 290)">5/</text>
<text x="164" y="312" transform="rotate(-90 164 312)">5/</text>
<text x="166" y="309" transform="rotate(-90 166 309)">16</text>
<text x="140" y="316">9/</text>
<text x="658" y="318">1/</text>
<text x="765" y="316" transform="rotate(-90 765 316)">1/</text>
<text x="767" y="313" transform="rotate(-90 767 313)">2</text>
<text x="143" y="318">16</text>
<text x="144" y="323">1/</text>
<text x="660" y="320">2</text>
<text x="705" y="320">1/</text>
<text x="708" y="322">4</text>
<text x="146" y="325">2</text>
<text x="705" y="328">1/</text>
<text x="708" y="329">4</text>
<text x="166" y="335" transform="rotate(-90 166 335)">2</text>
<text x="750" y="334">3/</text>
<text x="753" y="336">8</text>
<text x="164" y="338" transform="rotate(-90 164 338)">1/</text>
<text x="292" y="359">9/</text>
<text x="309" y="359">7/</text>
<text x="440" y="360">9/</text>
<text x="461" y="360">7/</text>
<text x="182" y="363" transform="rotate(-90 182 363)">16</text>
<text x="294" y="361">16</text>
<text x="311" y="361">16</text>
<text x="443" y="362">16</text>
<text x="463" y="362">16</text>
<text x="180" y="367" transform="rotate(-90 180 367)">11/</text>
<text x="195" y="374">1/</text>
<text x="198" y="376">4</text>
<text x="206" y="374">1/</text>
<text x="209" y="376">16</text>
<text x="611" y="374">9/</text>
<text x="614" y="376">16</text>
<text x="450" y="383" transform="rotate(-90 450 383)">8</text>
<text x="204" y="388" transform="rotate(-90 204 388)">4</text>
<text x="296" y="387" transform="rotate(-90 296 387)">7/</text>
<text x="298" y="385" transform="rotate(-90 298 385)">8</text>
<text x="449" y="385" transform="rotate(-90 449 385)">7/</text>
<text x="202" y="390" transform="rotate(-90 202 390)">1/</text>
<text x="404" y="407">5/</text>
<text x="412" y="407">3/</text>
<text x="407" y="409">16</text>
<text x="415" y="409">8</text>
<text x="402" y="415">1/</text>
<text x="405" y="416">16</text>
<text x="410" y="415">5/</text>
<text x="413" y="416">8</text>
<text x="402" y="422">5/</text>
<text x="405" y="424">16</text>
<text x="410" y="422">7/</text>
<text x="413" y="424">8</text>
<text x="375" y="441">3/</text>
<text x="378" y="443">4</text>
<text x="389" y="441">1/</text>
<text x="391" y="443">4</text>
</g>
<g font-size="4.2">
<text x="823" y="49">7/</text>
<text x="825" y="51">8</text>
<text x="776" y="56">5/</text>
<text x="778" y="57">16</text>
<text x="776" y="62">5/</text>
<text x="778" y="63">16</text>
<text x="776" y="68">5/</text>
<text x="778" y="70">16</text>
<text x="772" y="75">1/</text>
<text x="774" y="76">2</text>
<text x="779" y="75">1/</text>
<text x="781" y="76">4</text>
<text x="823" y="75">1/</text>
<text x="825" y="76">8</text>
<text x="772" y="81">1/</text>
<text x="774" y="82">2</text>
<text x="823" y="81">1/</text>
<text x="825" y="82">2</text>
<text x="772" y="87">3/</text>
<text x="774" y="89">8</text>
<text x="772" y="94">3/</text>
<text x="774" y="95">8</text>
<text x="772" y="100">3/</text>
<text x="774" y="101">8</text>
<text x="823" y="100">5/</text>
<text x="825" y="101">8</text>
<text x="769" y="106">3/</text>
<text x="770" y="108">4</text>
<text x="823" y="106">1/</text>
<text x="825" y="108">4</text>
<text x="769" y="125">3/</text>
<text x="769" y="132">5/</text>
<text x="770" y="127">4</text>
<text x="770" y="133">8</text>
</g>
<g font-size="4">
<text x="179" y="184">3/</text>
<text x="182" y="185">16</text>
<text x="634" y="184">15/</text>
<text x="637" y="185">16</text>
</g>
<g font-size="3.7">
<text x="17" y="551" transform="rotate(-90 17 551)">03:33:22</text>
<text x="17" y="562" transform="rotate(-90 17 562)">2025</text>
<text x="17" y="570" transform="rotate(-90 17 570)">Jul 29</text>
<text x="17" y="593" transform="rotate(-90 17 593)">PRINTED ON</text>
</g>
</svg>
